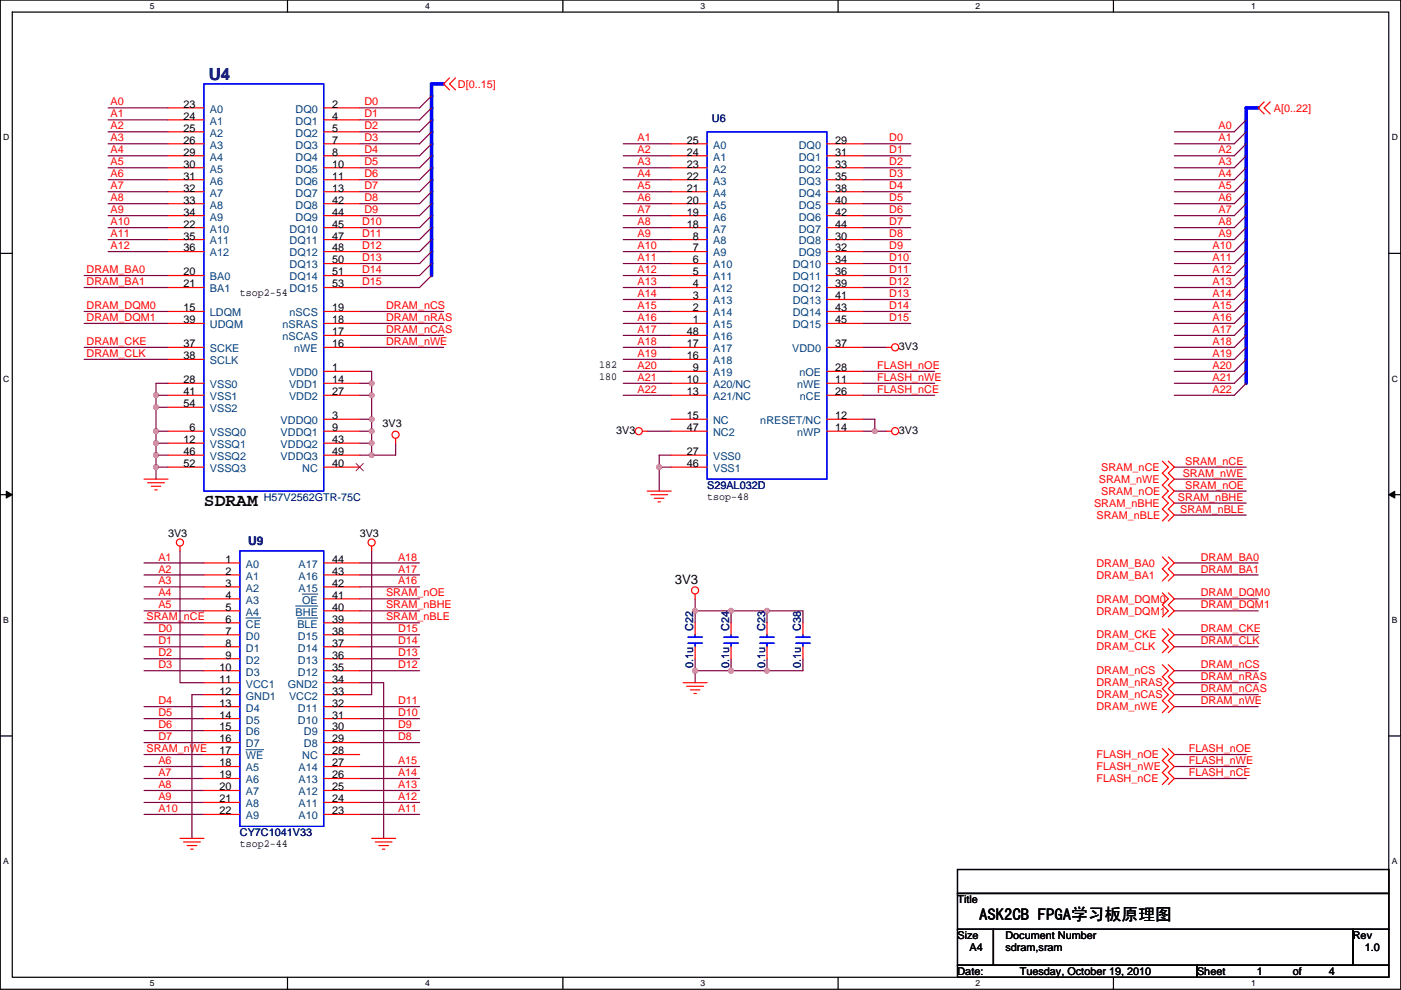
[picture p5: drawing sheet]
<svg xmlns="http://www.w3.org/2000/svg" width="297mm" height="210mm" viewBox="0 0 297 210" stroke-linecap="round" stroke-linejoin="round" font-family="sans-serif">
<path d="M.1 0h296.9v209.8h-296.9zM2.6 2.6h291.8v204.7h-291.8z" fill="none" stroke="#000" stroke-width=".25"/>
<g fill="#fff">
<path d="M31.8 .3h1v2h-1z"/>
<path d="M31.8 207.5h1v2.1h-1z"/>
</g>
<path d="M61 0v2.6M61 207.3v2.5" fill="none" stroke="#000" stroke-width=".25"/>
<g fill="#fff">
<path d="M90.1 .3h1v2h-1z"/>
<path d="M90.1 207.5h1v2.1h-1z"/>
</g>
<path d="M119.3 0v2.6M119.3 207.3v2.5" fill="none" stroke="#000" stroke-width=".25"/>
<g fill="#fff">
<path d="M148.5 .3h1v2h-1z"/>
<path d="M148.5 207.5h1v2.1h-1z"/>
</g>
<path d="M177.7 0v2.6M177.7 207.3v2.5" fill="none" stroke="#000" stroke-width=".25"/>
<g fill="#fff">
<path d="M206.9 .3h1v2h-1z"/>
<path d="M206.9 207.5h1v2.1h-1z"/>
</g>
<path d="M236.1 0v2.6M236.1 207.3v2.5" fill="none" stroke="#000" stroke-width=".25"/>
<g fill="#fff">
<path d="M265.2 .3h1v2h-1z"/>
<path d="M265.2 207.5h1v2.1h-1z"/>
<path d="M.7 28.2h1.3v2h-1.3z"/>
<path d="M295.1 28.2h1.3v2h-1.3z"/>
<path d="M.7 79.3h1.3v2.1h-1.3z"/>
<path d="M295.1 79.3h1.3v2.1h-1.3z"/>
</g>
<path d="M.1 53.7h2.5M294.4 53.7h2.6" fill="none" stroke="#000" stroke-width=".25"/>
<g fill="#fff">
<path d="M.7 130.5h1.2v2h-1.2z"/>
<path d="M295.1 130.5h1.2v2h-1.2z"/>
</g>
<path d="M.1 104.9h2.5M294.4 104.9h2.6" fill="none" stroke="#000" stroke-width=".25"/>
<path d="M1.3 104.2l1.3 .7-1.3 .7zM294.4 104.9l1.3-.7v1.4z" fill="#000" stroke="#000" stroke-width=".21"/>
<g fill="#fff">
<path d="M.7 181.7h1.2v2h-1.2z"/>
<path d="M295.1 181.7h1.2v2h-1.2z"/>
</g>
<path d="M.1 156.1h2.5M294.4 156.1h2.6M203 184.4h91.4v5.1h-91.4zM203 189.5h91.4v7.6h-91.4zM203 197.1h7.6v7.6h-7.6zM210.6 197.1h76.2v7.6h-76.2zM286.8 197.1h7.6v7.6h-7.6zM203 204.7h50.8v2.6h-50.8zM253.8 204.7h40.6v2.6h-40.6z" fill="none" stroke="#000" stroke-width=".25"/>
<path d="M94 17.8h-2.5v40.6M266.8 22.9h-2.6v58.4" fill="none" stroke="#00f" stroke-width=".76"/>
<g fill="none" stroke="#800040" stroke-width=".25">
<path d="M22.9 22.9h12.7M22.9 28h12.7M22.9 25.4h12.7M22.9 35.6h12.7M22.9 33h12.7M22.9 30.5h12.7M22.9 38.1h12.7M91.5 28l-2.5 2.5h-12.7M91.5 22.9l-2.5 2.5h-12.7M91.5 25.4l-2.5 2.6h-12.7M91.5 20.3l-2.5 2.6h-12.7M91.5 38.1l-2.5 2.6h-12.7"/>
<path d="M91.5 30.5l-2.5 2.5h-12.7M91.5 33l-2.5 2.6h-12.7M91.5 35.6l-2.5 2.5h-12.7M132.1 38.1h10.2M132.1 35.6h10.2M132.1 33h10.2M132.1 30.5h10.2M182.9 30.5h10.2M182.9 33h10.2M182.9 38.1h10.2M182.9 35.6h10.2M264.2 25.4l-2.5 2.6h-12.7"/>
<path d="M264.2 30.5l-2.5 2.5h-12.7M264.2 28l-2.5 2.5h-12.7M264.2 38.1l-2.5 2.6h-12.7M264.2 35.6l-2.5 2.5h-12.7M264.2 33l-2.5 2.6h-12.7M17.8 58.4h17.8M22.9 40.7h12.7M22.9 48.3h12.7M22.9 45.7h12.7M22.9 43.2h12.7M22.9 53.4h12.7M22.9 50.8h12.7"/>
<path d="M91.5 55.9l-2.5 2.5h-12.7M91.5 58.4l-2.5 2.6h-12.7M91.5 48.3l-2.5 2.5h-12.7M91.5 50.8l-2.5 2.6h-12.7M91.5 53.4l-2.5 2.5h-12.7M91.5 43.2l-2.5 2.5h-12.7M91.5 45.7l-2.5 2.6h-12.7M91.5 40.7l-2.5 2.5h-12.7M132.1 45.7h10.2M132.1 43.2h10.2M132.1 40.7h10.2M132.1 53.4h10.2"/>
<path d="M132.1 50.8h10.2M132.1 48.3h10.2M132.1 58.4h10.2M132.1 55.9h10.2M182.9 58.4h10.2M182.9 55.9h10.2M182.9 50.8h10.2M182.9 43.2h10.2M182.9 40.7h10.2M182.9 45.7h10.2M182.9 53.4h10.2M182.9 48.3h10.2"/>
<path d="M264.2 43.2l-2.5 2.5h-12.7M264.2 40.7l-2.5 2.5h-12.7M264.2 50.8l-2.5 2.6h-12.7M264.2 48.3l-2.5 2.5h-12.7M264.2 45.7l-2.5 2.6h-12.7M264.2 55.9l-2.5 2.5h-12.7M264.2 53.4l-2.5 2.5h-12.7M264.2 58.4l-2.5 2.6h-12.7M17.8 68.6h17.8M17.8 76.2h17.8M17.8 73.7h17.8M17.8 66.1h17.8"/>
<path d="M17.8 61h17.8M76.3 78.8h2.5v2.5M76.3 73.7h17.7M76.3 68.6h17.7M76.3 71.1h17.7M76.3 66.1h17.7M132.1 63.5h10.2M132.1 61h10.2M132.1 68.6h10.2M132.1 66.1h10.2M132.1 78.8h10.2M132.1 76.2h10.2"/>
<path d="M132.1 73.7h10.2M132.1 71.1h10.2M182.9 66.1h10.2M182.9 61h10.2M182.9 68.6h10.2M182.9 63.5h10.2M182.9 78.8h15.3M182.9 73.7h5.1M264.2 66.1l-2.5 2.5h-12.7M264.2 63.5l-2.5 2.6h-12.7M264.2 68.6l-2.5 2.5h-12.7M264.2 61l-2.5 2.5h-12.7"/>
<path d="M264.2 71.1l-2.5 2.6h-12.7M264.2 73.7l-2.5 2.5h-12.7M264.2 76.2l-2.5 2.6h-12.7M264.2 78.8l-2.5 2.5h-12.7M33.1 99.1v2.5M33.1 86.4v5.1M33.1 94h2.5M33.1 99.1h2.5M33.1 86.4h2.5M33.1 91.5h2.5M33.1 96.5h2.5M33.1 83.8h2.5"/>
<path d="M33.1 96.5v2.6M33.1 83.8v2.6M33.1 91.5v2.5M33.1 94v2.5M35.6 81.3h-2.5v2.5M76.3 91.5h2.5M76.3 94h2.5M76.3 81.3h2.5M76.3 83.8h2.5M76.3 88.9h2.5M76.3 96.5h2.5M78.8 91.5v2.5"/>
<path d="M78.8 94v2.5M78.8 81.3v2.5M78.8 88.9v2.6M78.8 83.8v5.1M83.9 94v2.5h-5.1M132.1 81.3h10.2M132.1 83.8h10.2M137.2 91.5h5.1M139.8 99.1h2.5M142.3 96.5h-2.5v7.7M182.9 81.3h15.3M182.9 83.8h15.3"/>
<path d="M182.9 88.9h2.6v2.6M182.9 91.5h2.6M185.5 91.5h2.5M249 99.1h15.2M264.2 81.3l-2.5 2.5h-12.7M30.5 119.4h12.7M38.2 116.9v27.9h5M76.3 119.4h12.7M78.8 116.9v30.4h-2.5M249 101.6h15.2M249 106.7h15.2M249 109.2h15.2"/>
<path d="M249 104.2h15.2M249 119.4h17.8M30.5 132.1h12.7M30.5 134.6h12.7M30.5 137.2h12.7M30.5 139.7h12.7M30.5 121.9h12.7M30.5 124.5h12.7M30.5 127h12.7M30.5 129.6h12.7M76.3 137.2h12.7M76.3 134.6h12.7"/>
<path d="M76.3 132.1h12.7M76.3 129.6h12.7M76.3 127h12.7M76.3 139.7h12.7M76.3 124.5h12.7M76.3 121.9h12.7M147.4 139.7v2.6M147.4 129.6v2.5M147.4 127v2.6h7.6M155 129.6v2.5M155 139.7v2.6M155 129.6h7.6"/>
<path d="M162.6 139.7v2.6M162.6 129.6v2.5M162.6 129.6h7.6v2.5M170.2 139.7v2.6h-7.6M249 129.6h17.8M249 137.2h17.8M249 134.6h17.8M249 127h17.8M249 121.9h17.8M30.5 142.3h12.7M30.5 149.9h12.7M30.5 152.4h12.7"/>
<path d="M30.5 155h12.7M30.5 157.5h12.7M43.2 147.3h-2.5v30.5M76.3 144.8h5v33M76.3 157.5h12.7M76.3 155h12.7M76.3 152.4h12.7M76.3 149.9h12.7M76.3 142.3h12.7M147.4 142.3v2.5M147.4 142.3h7.6M155 142.3h7.6"/>
<path d="M249 149.9h17.8M249 144.8h17.8M249 147.3h17.8M249 142.3h17.8M30.5 160h12.7M30.5 170.2h12.7M30.5 165.1h12.7M30.5 167.7h12.7M30.5 162.6h12.7M30.5 172.7h12.7M76.3 172.7h12.7M76.3 170.2h12.7"/>
<path d="M76.3 167.7h12.7M76.3 165.1h12.7M76.3 162.6h12.7M249 160h15.2M249 162.6h15.2M249 165.1h15.2"/>
</g>
<g fill="#f0f" stroke="#f0f" stroke-width=".25">
<circle cx="33.1" cy="99.1" r=".5"/>
<circle cx="33.1" cy="96.5" r=".5"/>
<circle cx="78.8" cy="91.4" r=".5"/>
<circle cx="78.8" cy="96.5" r=".5"/>
<circle cx="78.8" cy="94" r=".5"/>
<circle cx="33.1" cy="83.8" r=".5"/>
<circle cx="78.8" cy="83.8" r=".5"/>
<circle cx="78.8" cy="81.3" r=".5"/>
<circle cx="33.1" cy="91.4" r=".5"/>
<circle cx="78.8" cy="88.9" r=".5"/>
<circle cx="33.1" cy="94" r=".5"/>
<circle cx="33.1" cy="86.4" r=".5"/>
<circle cx="139.7" cy="99.1" r=".5"/>
<circle cx="185.5" cy="91.4" r=".5"/>
<circle cx="162.6" cy="129.5" r=".5"/>
<circle cx="147.4" cy="142.2" r=".5"/>
<circle cx="155" cy="129.5" r=".5"/>
<circle cx="155" cy="142.2" r=".5"/>
<circle cx="147.4" cy="129.5" r=".5"/>
<circle cx="162.6" cy="142.2" r=".5"/>
</g>
<g fill="none" stroke="#f00" stroke-width=".25">
<path d="M95.3 16.5l-1.3 1.3 1.3 1.3M96.6 16.5l-1.3 1.3 1.3 1.3M35.6 22.9h7.6M35.6 25.4h7.6M35.6 28h7.6M35.6 30.5h7.6M35.6 33h7.6M35.6 35.6h7.6M35.6 38.1h7.6M68.6 22.9h7.7M68.6 25.4h7.7M68.6 28h7.7"/>
<path d="M68.6 30.5h7.7M68.6 33h7.7M68.6 35.6h7.7M68.6 38.1h7.7M142.3 30.5h7.6M142.3 33h7.6M142.3 35.6h7.6M142.3 38.1h7.6M175.3 30.5h7.6M175.3 33h7.6M175.3 35.6h7.6M175.3 38.1h7.6"/>
<path d="M268 21.6l-1.2 1.3 1.2 1.3M269.3 21.6l-1.3 1.3 1.3 1.3M35.6 40.7h7.6M35.6 43.2h7.6M35.6 45.7h7.6M35.6 48.3h7.6M35.6 50.8h7.6M35.6 53.4h7.6M35.6 58.4h7.6M68.6 40.7h7.7M68.6 43.2h7.7M68.6 45.7h7.7"/>
<path d="M68.6 48.3h7.7M68.6 50.8h7.7M68.6 53.4h7.7M68.6 55.9h7.7M68.6 58.4h7.7M142.3 40.7h7.6M142.3 43.2h7.6M142.3 45.7h7.6M142.3 48.3h7.6M142.3 50.8h7.6M142.3 53.4h7.6M142.3 55.9h7.6"/>
<path d="M142.3 58.4h7.6M175.3 40.7h7.6M175.3 43.2h7.6M175.3 45.7h7.6M175.3 48.3h7.6M175.3 50.8h7.6M175.3 53.4h7.6M175.3 55.9h7.6M175.3 58.4h7.6M35.6 61h7.6M35.6 73.7h7.6M35.6 68.6h7.6"/>
<path d="M35.6 66.1h7.6M35.6 76.2h7.6M68.6 61h7.7M68.6 73.7h7.7M68.6 68.6h7.7M68.6 66.1h7.7M68.6 71.1h7.7M68.6 78.8h7.7M142.3 61h7.6M142.3 73.7h7.6M142.3 68.6h7.6M142.3 66.1h7.6"/>
<path d="M142.3 71.1h7.6M142.3 76.2h7.6M142.3 78.8h7.6M142.3 63.5h7.6M175.3 61h7.6M175.3 73.7h7.6M175.3 68.6h7.6M175.3 66.1h7.6M175.3 78.8h7.6M175.3 63.5h7.6M188 73.7h1M35.6 83.8h7.6"/>
<path d="M35.6 81.3h7.6M35.6 86.4h7.6M35.6 99.1h7.6M35.6 96.5h7.6M35.6 94h7.6M35.6 91.5h7.6M68.6 83.8h7.7M68.6 81.3h7.7M68.6 88.9h7.7M68.6 99.1h7.7M68.6 96.5h7.7M68.6 94h7.7"/>
<path d="M68.6 91.5h7.7M83.9 93v1M136.2 91.5h1M142.3 83.8h7.6M142.3 81.3h7.6M142.3 88.9h7.6M142.3 99.1h7.6M142.3 96.5h7.6M142.3 91.5h7.6M175.3 83.8h7.6M175.3 81.3h7.6M175.3 88.9h7.6"/>
<path d="M175.3 91.5h7.6M188 91.5h1M246.4 97.8l1.3 1.3-1.3 1.3 1.3 1.2-1.3 1.3 1.3 1.3-1.3 1.2 1.3 1.3-1.3 1.3 1.3 1.2-1.3 1.3M247.7 97.8l1.3 1.3-1.3 1.3 1.3 1.2-1.3 1.3 1.3 1.3-1.3 1.2 1.3 1.3-1.3 1.3 1.3 1.2-1.3 1.3M30.5 101.6h5.1M31.3 102.4h3.6M32.1 103.1h2M32.8 103.9h.5M38.2 115.8v1.1M43.2 119.4h7.7M68.6 119.4h7.7M78.8 115.8v1.1"/>
<path d="M137.2 104.2h5.1M138 104.9h3.5M138.7 105.7h2.1M139.5 106.4h.5M246.4 118.1l1.3 1.3-1.3 1.3 1.3 1.2-1.3 1.3M247.7 118.1l1.3 1.3-1.3 1.3 1.3 1.2-1.3 1.3M43.2 139.7h7.7M43.2 137.2h7.7M43.2 134.6h7.7M43.2 132.1h7.7M43.2 129.6h7.7M43.2 127h7.7"/>
<path d="M43.2 124.5h7.7M43.2 121.9h7.7M68.6 139.7h7.7M68.6 137.2h7.7M68.6 134.6h7.7M68.6 132.1h7.7M68.6 129.6h7.7M68.6 127h7.7M68.6 124.5h7.7M68.6 121.9h7.7M147.4 126v1M147.4 132.1v2.5"/>
<path d="M147.4 137.2v2.5M155 132.1v2.5M155 137.2v2.5M162.6 132.1v2.5M162.6 137.2v2.5M170.2 132.1v2.5M170.2 137.2v2.5M246.4 125.8l1.3 1.2-1.3 1.3 1.3 1.3-1.3 1.2M246.4 133.4l1.3 1.2-1.3 1.3 1.3 1.3-1.3 1.3M247.7 125.8l1.3 1.2-1.3 1.3 1.3 1.3-1.3 1.2M247.7 133.4l1.3 1.2-1.3 1.3 1.3 1.3-1.3 1.3M43.2 157.5h7.7"/>
<path d="M43.2 155h7.7M43.2 152.4h7.7M43.2 149.9h7.7M43.2 147.3h7.7M43.2 144.8h7.7M43.2 142.3h7.7M68.6 157.5h7.7M68.6 155h7.7M68.6 152.4h7.7M68.6 149.9h7.7M68.6 147.3h7.7M68.6 144.8h7.7"/>
<path d="M68.6 142.3h7.7M144.8 144.8h5.1M145.6 145.6h3.6M146.4 146.3h2M147.1 147.1h.5M246.4 141l1.3 1.3-1.3 1.2 1.3 1.3-1.3 1.3 1.3 1.2-1.3 1.3 1.3 1.3-1.3 1.3M246.4 158.8l1.3 1.2-1.3 1.3 1.3 1.3-1.3 1.3 1.3 1.2-1.3 1.3M247.7 141l1.3 1.3-1.3 1.2 1.3 1.3-1.3 1.3 1.3 1.2-1.3 1.3 1.3 1.3-1.3 1.3M247.7 158.8l1.3 1.2-1.3 1.3 1.3 1.3-1.3 1.3 1.3 1.2-1.3 1.3M38.2 177.8h5M38.9 178.6h3.6M39.7 179.3h2"/>
<path d="M43.2 172.7h7.7M43.2 170.2h7.7M43.2 167.7h7.7M43.2 165.1h7.7M43.2 162.6h7.7M43.2 160h7.7M68.6 172.7h7.7M68.6 170.2h7.7M68.6 167.7h7.7M68.6 165.1h7.7M68.6 162.6h7.7M68.6 160h7.7"/>
<path d="M78.8 177.8h5.1M79.6 178.6h3.5M80.3 179.3h2.1M40.4 180.1h.6M81.1 180.1h.5"/>
<circle cx="189.8" cy="73.7" r=".76"/>
<circle cx="83.9" cy="92.2" r=".76"/>
<circle cx="135.4" cy="91.4" r=".76"/>
<circle cx="189.8" cy="91.4" r=".76"/>
<circle cx="38.1" cy="115.1" r=".76"/>
<circle cx="78.8" cy="115.1" r=".76"/>
<circle cx="147.4" cy="125.2" r=".76"/>
</g>
<g fill="none" stroke="#00f" stroke-width=".25">
<path d="M43.2 17.8h25.4v86.4h-25.4zM149.9 28h25.4v73.6h-25.4zM50.9 116.9h17.7v58.4h-17.7zM145.9 136.4h3M145.9 135.1h3M147.4 134.6v.5M147.4 136.4v.8M153.5 136.4h3M153.5 135.1h3M155 134.6v.5M155 136.4v.8M161.1 136.4h3"/>
<path d="M161.1 135.1h3M162.6 134.6v.5M162.6 136.4v.8M168.7 136.4h3.1M168.7 135.1h3.1M170.2 134.6v.5M170.2 136.4v.8"/>
</g>
<path d="M75.5 98.3l1.5 1.6M77 98.3l-1.5 1.6" fill="none" stroke="#804000" stroke-width=".21"/>
<path d="M52.1 131.1h3.2M62.7 128.5h4.7M63.1 131.1h4.3M64.1 126h3.3M52.1 159h3.8" fill="none" stroke="#004080" stroke-width=".21"/>
<text font-size="3.8" x="43.2" y="107.3">SDRAM</text>
<text font-size="3.6" fill="#000080" x="44.3" y="17">U4</text>
<text font-size="3.6" x="207.6" y="195.1">ASK2CB FPGA学习板原理图</text>
<text font-size="2.8" x="143.1" y="123.9">3V3</text>
<text font-size="2.5" fill="#000080" x="52.6" y="115.7">U9</text>
<g font-size="2.3" fill="#f00">
<text x="23.4" y="22.4">A0</text>
<text x="77.3" y="22.4">D0</text>
<text x="97.1" y="18.6">D[0..15]</text>
<text x="270.1" y="23.7">A[0..22]</text>
<text x="23.4" y="27.5">A2</text>
<text x="23.4" y="24.9">A1</text>
<text x="23.4" y="30">A3</text>
<text x="77.3" y="30">D3</text>
<text x="77.3" y="24.9">D1</text>
<text x="77.3" y="27.5">D2</text>
<text x="135.2" y="30">A1</text>
<text x="188.5" y="30">D0</text>
<text x="258.4" y="27.5">A0</text>
<text x="258.4" y="30">A1</text>
<text x="23.4" y="35.1">A5</text>
<text x="23.4" y="32.5">A4</text>
<text x="77.3" y="32.5">D4</text>
<text x="77.3" y="35.1">D5</text>
<text x="135.2" y="35.1">A3</text>
<text x="135.2" y="32.5">A2</text>
<text x="188.5" y="32.5">D1</text>
<text x="188.5" y="35.1">D2</text>
<text x="258.4" y="32.5">A2</text>
<text x="258.4" y="35.1">A3</text>
<text x="23.4" y="40.2">A7</text>
<text x="23.4" y="37.6">A6</text>
<text x="77.3" y="40.2">D7</text>
<text x="77.3" y="37.6">D6</text>
<text x="135.2" y="37.6">A4</text>
<text x="135.2" y="40.2">A5</text>
<text x="188.5" y="37.6">D3</text>
<text x="188.5" y="40.2">D4</text>
<text x="258.4" y="40.2">A5</text>
<text x="258.4" y="37.6">A4</text>
<text x="23.4" y="47.8">A10</text>
<text x="23.4" y="45.2">A9</text>
<text x="23.4" y="42.7">A8</text>
<text x="76.8" y="47.8">D10</text>
<text x="77.3" y="45.2">D9</text>
<text x="77.3" y="42.7">D8</text>
<text x="135.2" y="45.2">A7</text>
<text x="135.2" y="42.7">A6</text>
<text x="135.2" y="47.8">A8</text>
<text x="188.5" y="42.7">D5</text>
<text x="188.5" y="47.8">D7</text>
<text x="188.5" y="45.2">D6</text>
<text x="258.4" y="45.2">A7</text>
<text x="258.4" y="42.7">A6</text>
<text x="258.4" y="47.8">A8</text>
<text x="23.4" y="52.9">A12</text>
<text x="23.4" y="50.3">A11</text>
<text x="76.8" y="50.3">D11</text>
<text x="76.8" y="52.9">D12</text>
<text x="135.2" y="52.9">A10</text>
<text x="135.2" y="50.3">A9</text>
<text x="188.5" y="52.9">D9</text>
<text x="188.5" y="50.3">D8</text>
<text x="257.1" y="52.9">A10</text>
<text x="258.4" y="50.3">A9</text>
<text x="18.3" y="57.9">DRAM_BA0</text>
<text x="76.8" y="57.9">D14</text>
<text x="76.8" y="55.4">D13</text>
<text x="135.2" y="57.9">A12</text>
<text x="135.2" y="55.4">A11</text>
<text x="188.5" y="57.9">D11</text>
<text x="188.5" y="55.4">D10</text>
<text x="257.1" y="57.9">A12</text>
<text x="257.1" y="55.4">A11</text>
<text x="18.3" y="65.6">DRAM_DQM0</text>
<text x="18.3" y="60.5">DRAM_BA1</text>
<text x="76.8" y="60.5">D15</text>
<text x="81.8" y="65.6">DRAM_nCS</text>
<text x="135.2" y="63">A14</text>
<text x="135.2" y="60.5">A13</text>
<text x="135.2" y="65.6">A15</text>
<text x="188.5" y="65.6">D14</text>
<text x="188.5" y="63">D13</text>
<text x="188.5" y="60.5">D12</text>
<text x="257.1" y="65.6">A15</text>
<text x="257.1" y="63">A14</text>
<text x="257.1" y="60.5">A13</text>
<text x="18.3" y="68.1">DRAM_DQM1</text>
<text x="81.8" y="68.1">DRAM_nRAS</text>
<text x="81.8" y="70.6">DRAM_nCAS</text>
<text x="135.2" y="68.1">A16</text>
<text x="135.2" y="70.6">A17</text>
<text x="188.5" y="68.1">D15</text>
<text x="257.1" y="68.1">A16</text>
<text x="257.1" y="70.6">A17</text>
<text x="18.3" y="75.7">DRAM_CLK</text>
<text x="18.3" y="73.2">DRAM_CKE</text>
<text x="81.8" y="73.2">DRAM_nWE</text>
<text x="135.2" y="75.7">A19</text>
<text x="135.2" y="73.2">A18</text>
<text x="257.1" y="73.2">A18</text>
<text x="257.1" y="75.7">A19</text>
<text x="135.2" y="78.3">A20</text>
<text x="135.2" y="80.8">A21</text>
<text x="135.2" y="83.3">A22</text>
<text x="186" y="78.3">FLASH_nOE</text>
<text x="186" y="80.8">FLASH_nWE</text>
<text x="186" y="83.3">FLASH_nCE</text>
<text x="257.1" y="78.3">A20</text>
<text x="257.1" y="80.8">A21</text>
<text x="257.1" y="83.3">A22</text>
<text x="233.5" y="99.9">SRAM_nCE</text>
<text x="250.8" y="101.1">SRAM_nWE</text>
<text x="251.3" y="98.6">SRAM_nCE</text>
<text x="232" y="107.5">SRAM_nBHE</text>
<text x="233" y="102.4">SRAM_nWE</text>
<text x="233.5" y="104.9">SRAM_nOE</text>
<text x="249.7" y="106.2">SRAM_nBHE</text>
<text x="251.3" y="103.7">SRAM_nOE</text>
<text x="232.5" y="110">SRAM_nBLE</text>
<text x="250.3" y="108.7">SRAM_nBLE</text>
<text x="33.6" y="118.9">A1</text>
<text x="84.4" y="118.9">A18</text>
<text x="254.6" y="118.9">DRAM_BA0</text>
<text x="33.6" y="121.4">A2</text>
<text x="33.6" y="124">A3</text>
<text x="84.4" y="124">A16</text>
<text x="84.4" y="121.4">A17</text>
<text x="232.5" y="120.2">DRAM_BA0</text>
<text x="232.5" y="122.7">DRAM_BA1</text>
<text x="254.6" y="121.4">DRAM_BA1</text>
<text x="31" y="131.6">SRAM_nCE</text>
<text x="33.6" y="126.5">A4</text>
<text x="33.6" y="129.1">A5</text>
<text x="81.8" y="131.6">SRAM_nBLE</text>
<text x="81.8" y="129.1">SRAM_nBHE</text>
<text x="81.8" y="126.5">SRAM_nOE</text>
<text x="232.5" y="127.8">DRAM_DQM0</text>
<text x="232.5" y="130.3">DRAM_DQM1</text>
<text x="254.6" y="129.1">DRAM_DQM1</text>
<text x="254.6" y="126.5">DRAM_DQM0</text>
<text x="33.6" y="134.1">D0</text>
<text x="33.6" y="136.7">D1</text>
<text x="84.4" y="136.7">D14</text>
<text x="84.4" y="134.1">D15</text>
<text x="232.5" y="135.4">DRAM_CKE</text>
<text x="232.5" y="138">DRAM_CLK</text>
<text x="254.6" y="136.7">DRAM_CLK</text>
<text x="254.6" y="134.1">DRAM_CKE</text>
<text x="33.6" y="139.2">D2</text>
<text x="33.6" y="141.8">D3</text>
<text x="84.4" y="141.8">D12</text>
<text x="84.4" y="139.2">D13</text>
<text x="232.5" y="143">DRAM_nCS</text>
<text x="254.6" y="141.8">DRAM_nCS</text>
<text x="33.6" y="149.4">D4</text>
<text x="84.4" y="149.4">D11</text>
<text x="232.5" y="145.6">DRAM_nRAS</text>
<text x="232.5" y="148.1">DRAM_nCAS</text>
<text x="254.6" y="149.4">DRAM_nWE</text>
<text x="254.6" y="144.3">DRAM_nRAS</text>
<text x="254.6" y="146.8">DRAM_nCAS</text>
<text x="33.6" y="151.9">D5</text>
<text x="33.6" y="154.5">D6</text>
<text x="84.4" y="154.5">D9</text>
<text x="84.4" y="151.9">D10</text>
<text x="232.5" y="150.7">DRAM_nWE</text>
<text x="31" y="159.5">SRAM_nWE</text>
<text x="33.6" y="157">D7</text>
<text x="84.4" y="157">D8</text>
<text x="232.5" y="160.8">FLASH_nOE</text>
<text x="252" y="159.5">FLASH_nOE</text>
<text x="33.6" y="164.6">A7</text>
<text x="33.6" y="167.2">A8</text>
<text x="33.6" y="162.1">A6</text>
<text x="84.4" y="167.2">A13</text>
<text x="84.4" y="164.6">A14</text>
<text x="84.4" y="162.1">A15</text>
<text x="232.5" y="163.4">FLASH_nWE</text>
<text x="232.5" y="165.9">FLASH_nCE</text>
<text x="252" y="162.1">FLASH_nWE</text>
<text x="252" y="164.6">FLASH_nCE</text>
<text x="33.6" y="169.7">A9</text>
<text x="33.6" y="172.2">A10</text>
<text x="84.4" y="172.2">A11</text>
<text x="84.4" y="169.7">A12</text>
</g>
<g font-size="2.3">
<text x="38.9" y="22.9">23</text>
<text x="70.4" y="22.9">2</text>
<text x="38.9" y="25.4">24</text>
<text x="38.9" y="27.9">25</text>
<text x="70.4" y="25.4">4</text>
<text x="70.4" y="27.9">5</text>
<text x="38.9" y="30.5">26</text>
<text x="38.9" y="33">29</text>
<text x="38.9" y="35.6">30</text>
<text x="70.4" y="30.5">7</text>
<text x="70.4" y="33">8</text>
<text x="70.4" y="35.6">10</text>
<text x="145.6" y="30.5">25</text>
<text x="145.6" y="33">24</text>
<text x="145.6" y="35.6">23</text>
<text x="177.1" y="30.5">29</text>
<text x="177.1" y="33">31</text>
<text x="177.1" y="35.6">33</text>
<text x="38.9" y="38.1">31</text>
<text x="38.9" y="40.6">32</text>
<text x="70.4" y="38.1">11</text>
<text x="70.4" y="40.6">13</text>
<text x="145.6" y="38.1">22</text>
<text x="145.6" y="40.6">21</text>
<text x="177.1" y="38.1">35</text>
<text x="177.1" y="40.6">38</text>
<text x="38.9" y="43.2">33</text>
<text x="38.9" y="45.7">34</text>
<text x="70.4" y="43.2">42</text>
<text x="70.4" y="45.7">44</text>
<text x="145.6" y="43.2">20</text>
<text x="145.6" y="45.7">19</text>
<text x="177.1" y="43.2">40</text>
<text x="177.1" y="45.7">42</text>
<text x="38.9" y="48.3">22</text>
<text x="38.9" y="50.8">35</text>
<text x="38.9" y="53.3">36</text>
<text x="70.4" y="48.3">45</text>
<text x="70.4" y="50.8">47</text>
<text x="70.4" y="53.3">48</text>
<text x="145.6" y="48.3">18</text>
<text x="146.9" y="50.8">8</text>
<text x="146.9" y="53.3">7</text>
<text x="177.1" y="48.3">44</text>
<text x="177.1" y="50.8">30</text>
<text x="177.1" y="53.3">32</text>
<text x="38.9" y="58.4">20</text>
<text x="70.4" y="55.9">50</text>
<text x="70.4" y="58.4">51</text>
<text x="146.9" y="55.9">6</text>
<text x="146.9" y="58.4">5</text>
<text x="177.1" y="55.9">34</text>
<text x="177.1" y="58.4">36</text>
<text x="38.9" y="61">21</text>
<text x="50.9" y="62.8">tsop2-54</text>
<text x="70.4" y="61">53</text>
<text x="146.9" y="61">4</text>
<text x="146.9" y="63.5">3</text>
<text x="177.1" y="61">39</text>
<text x="177.1" y="63.5">41</text>
<text x="38.9" y="66">15</text>
<text x="38.9" y="68.6">39</text>
<text x="70.4" y="66">19</text>
<text x="70.4" y="68.6">18</text>
<text x="70.4" y="71.1">17</text>
<text x="145.6" y="71.1">48</text>
<text x="146.9" y="66">2</text>
<text x="146.9" y="68.6">1</text>
<text x="177.1" y="66">43</text>
<text x="177.1" y="68.6">45</text>
<text x="38.9" y="73.7">37</text>
<text x="38.9" y="76.2">38</text>
<text x="70.4" y="73.7">16</text>
<text x="145.6" y="73.7">17</text>
<text x="145.6" y="76.2">16</text>
<text x="177.1" y="73.7">37</text>
<text x="190.6" y="74.2">3V3</text>
<text x="38.9" y="83.8">41</text>
<text x="38.9" y="81.3">28</text>
<text x="70.4" y="83.8">27</text>
<text x="70.4" y="81.3">14</text>
<text x="70.4" y="78.7">1</text>
<text x="127.1" y="78">182</text>
<text x="127.1" y="80.6">180</text>
<text x="145.6" y="81.3">10</text>
<text x="145.6" y="83.8">13</text>
<text x="146.9" y="78.7">9</text>
<text x="177.1" y="83.8">26</text>
<text x="177.1" y="81.3">11</text>
<text x="177.1" y="78.7">28</text>
<text x="38.9" y="86.4">54</text>
<text x="70.4" y="88.9">3</text>
<text x="145.6" y="88.9">15</text>
<text x="177.1" y="88.9">12</text>
<text x="38.9" y="94">12</text>
<text x="40.2" y="91.4">6</text>
<text x="70.4" y="94">43</text>
<text x="70.4" y="91.4">9</text>
<text x="81.1" y="90.5">3V3</text>
<text x="130.6" y="92">3V3</text>
<text x="145.6" y="91.4">47</text>
<text x="177.1" y="91.4">14</text>
<text x="190.6" y="92">3V3</text>
<text x="38.9" y="99.1">52</text>
<text x="38.9" y="96.5">46</text>
<text x="70.4" y="99.1">40</text>
<text x="70.4" y="96.5">49</text>
<text x="145.6" y="96.5">27</text>
<text x="145.6" y="99.1">46</text>
<text x="149.9" y="106">tsop-48</text>
<text x="35.6" y="113.8">3V3</text>
<text x="76.3" y="113.8">3V3</text>
<text x="47.8" y="119.4">1</text>
<text x="70.4" y="119.4">44</text>
<text x="47.8" y="124.5">3</text>
<text x="47.8" y="121.9">2</text>
<text x="70.4" y="121.9">43</text>
<text x="70.4" y="124.5">42</text>
<text x="47.8" y="129.5">5</text>
<text x="47.8" y="127">4</text>
<text x="70.4" y="127">41</text>
<text x="70.4" y="129.5">40</text>
<text x="47.8" y="132.1">6</text>
<text x="47.8" y="137.2">8</text>
<text x="47.8" y="134.6">7</text>
<text x="70.4" y="132.1">39</text>
<text x="70.4" y="134.6">38</text>
<text x="70.4" y="137.2">37</text>
<text x="46.5" y="142.2">10</text>
<text x="47.8" y="139.7">9</text>
<text x="70.4" y="139.7">36</text>
<text x="70.4" y="142.2">35</text>
<text x="46.5" y="149.9">13</text>
<text x="46.5" y="147.3">12</text>
<text x="46.5" y="144.8">11</text>
<text x="70.4" y="147.3">33</text>
<text x="70.4" y="144.8">34</text>
<text x="70.4" y="149.9">32</text>
<text x="46.5" y="154.9">15</text>
<text x="46.5" y="152.4">14</text>
<text x="70.4" y="154.9">30</text>
<text x="70.4" y="152.4">31</text>
<text x="46.5" y="157.5">16</text>
<text x="46.5" y="160">17</text>
<text x="70.4" y="160">28</text>
<text x="70.4" y="157.5">29</text>
<text x="46.5" y="167.6">20</text>
<text x="46.5" y="165.1">19</text>
<text x="46.5" y="162.6">18</text>
<text x="70.4" y="167.6">25</text>
<text x="70.4" y="162.6">27</text>
<text x="70.4" y="165.1">26</text>
<text x="46.5" y="172.7">22</text>
<text x="46.5" y="170.2">21</text>
<text x="70.4" y="172.7">23</text>
<text x="70.4" y="170.2">24</text>
<text x="50.9" y="179.6">tsop2-44</text>
<text x="203" y="191.6">Title</text>
<text x="203" y="199.2">Size</text>
<text x="205.5" y="201.7">A4</text>
<text x="213.2" y="199.2">Document Number</text>
<text x="213.2" y="201.7">sdram,sram</text>
<text x="286.8" y="199.2">Rev</text>
<text x="289.4" y="201.7">1.0</text>
<text x="203" y="206.8">Date:</text>
<text x="216.2" y="206.8">Tuesday, October 19, 2010</text>
<text x="253.8" y="206.8">Sheet</text>
<text x="266.5" y="206.8">1</text>
<text x="274.1" y="206.8">of</text>
<text x="281.7" y="206.8">4</text>
</g>
<g font-size="2.3" fill="#004080">
<text x="44.5" y="23.9">A0</text>
<text x="62.7" y="23.9">DQ0</text>
<text x="44.5" y="26.5">A1</text>
<text x="44.5" y="29">A2</text>
<text x="62.7" y="26.5">DQ1</text>
<text x="62.7" y="29">DQ2</text>
<text x="44.5" y="31.5">A3</text>
<text x="44.5" y="34.1">A4</text>
<text x="62.7" y="31.5">DQ3</text>
<text x="62.7" y="34.1">DQ4</text>
<text x="151.2" y="31.5">A0</text>
<text x="151.2" y="34.1">A1</text>
<text x="169.4" y="31.5">DQ0</text>
<text x="169.4" y="34.1">DQ1</text>
<text x="44.5" y="36.6">A5</text>
<text x="44.5" y="39.2">A6</text>
<text x="44.5" y="41.7">A7</text>
<text x="62.7" y="36.6">DQ5</text>
<text x="62.7" y="39.2">DQ6</text>
<text x="62.7" y="41.7">DQ7</text>
<text x="151.2" y="36.6">A2</text>
<text x="151.2" y="39.2">A3</text>
<text x="151.2" y="41.7">A4</text>
<text x="169.4" y="36.6">DQ2</text>
<text x="169.4" y="39.2">DQ3</text>
<text x="169.4" y="41.7">DQ4</text>
<text x="44.5" y="44.2">A8</text>
<text x="44.5" y="46.8">A9</text>
<text x="62.7" y="44.2">DQ8</text>
<text x="62.7" y="46.8">DQ9</text>
<text x="151.2" y="44.2">A5</text>
<text x="151.2" y="46.8">A6</text>
<text x="169.4" y="44.2">DQ5</text>
<text x="169.4" y="46.8">DQ6</text>
<text x="44.5" y="49.3">A10</text>
<text x="44.5" y="51.9">A11</text>
<text x="61.4" y="49.3">DQ10</text>
<text x="61.4" y="51.9">DQ11</text>
<text x="151.2" y="49.3">A7</text>
<text x="151.2" y="51.9">A8</text>
<text x="169.4" y="49.3">DQ7</text>
<text x="169.4" y="51.9">DQ8</text>
<text x="44.5" y="59.5">BA0</text>
<text x="44.5" y="54.4">A12</text>
<text x="61.4" y="54.4">DQ12</text>
<text x="61.4" y="56.9">DQ13</text>
<text x="61.4" y="59.5">DQ14</text>
<text x="151.2" y="54.4">A9</text>
<text x="151.2" y="56.9">A10</text>
<text x="151.2" y="59.5">A11</text>
<text x="168.1" y="56.9">DQ10</text>
<text x="168.1" y="59.5">DQ11</text>
<text x="169.4" y="54.4">DQ9</text>
<text x="44.5" y="62">BA1</text>
<text x="61.4" y="62">DQ15</text>
<text x="151.2" y="62">A12</text>
<text x="151.2" y="64.6">A13</text>
<text x="168.1" y="62">DQ12</text>
<text x="168.1" y="64.6">DQ13</text>
<text x="44.5" y="67.1">LDQM</text>
<text x="44.5" y="69.6">UDQM</text>
<text x="59.9" y="69.6">nSRAS</text>
<text x="61.4" y="67.1">nSCS</text>
<text x="151.2" y="67.1">A14</text>
<text x="151.2" y="69.6">A15</text>
<text x="168.1" y="67.1">DQ14</text>
<text x="168.1" y="69.6">DQ15</text>
<text x="44.5" y="74.7">SCKE</text>
<text x="44.5" y="77.3">SCLK</text>
<text x="59.9" y="72.2">nSCAS</text>
<text x="62.4" y="74.7">nWE</text>
<text x="151.2" y="72.2">A16</text>
<text x="151.2" y="74.7">A17</text>
<text x="151.2" y="77.3">A18</text>
<text x="168" y="74.7">VDD0</text>
<text x="44.5" y="82.3">VSS0</text>
<text x="61.3" y="82.3">VDD1</text>
<text x="61.3" y="79.8">VDD0</text>
<text x="151.2" y="79.8">A19</text>
<text x="151.2" y="82.3">A20/NC</text>
<text x="169" y="82.3">nWE</text>
<text x="169.5" y="79.8">nOE</text>
<text x="44.5" y="87.4">VSS2</text>
<text x="44.5" y="84.9">VSS1</text>
<text x="59.5" y="90">VDDQ0</text>
<text x="61.3" y="84.9">VDD2</text>
<text x="151.2" y="90">NC</text>
<text x="151.2" y="84.9">A21/NC</text>
<text x="161.2" y="90">nRESET/NC</text>
<text x="169.6" y="84.9">nCE</text>
<text x="44.5" y="95">VSSQ1</text>
<text x="44.5" y="92.5">VSSQ0</text>
<text x="59.5" y="95">VDDQ2</text>
<text x="59.5" y="92.5">VDDQ1</text>
<text x="151.2" y="92.5">NC2</text>
<text x="169" y="92.5">nWP</text>
<text x="44.5" y="100.1">VSSQ3</text>
<text x="44.5" y="97.6">VSSQ2</text>
<text x="59.5" y="97.6">VDDQ3</text>
<text x="64.1" y="100.1">NC</text>
<text x="151.2" y="97.6">VSS0</text>
<text x="151.2" y="100.1">VSS1</text>
<text x="52.1" y="125.5">A2</text>
<text x="52.1" y="123">A1</text>
<text x="52.1" y="120.4">A0</text>
<text x="63.3" y="120.4">A17</text>
<text x="63.3" y="123">A16</text>
<text x="63.3" y="125.5">A15</text>
<text x="52.1" y="130.6">A4</text>
<text x="52.1" y="128.1">A3</text>
<text x="62.7" y="130.6">BHE</text>
<text x="64.1" y="128.1">OE</text>
<text x="52.1" y="135.7">D0</text>
<text x="52.1" y="133.1">CE</text>
<text x="63.1" y="133.1">BLE</text>
<text x="63.2" y="135.7">D15</text>
<text x="52.1" y="143.3">D3</text>
<text x="52.1" y="140.8">D2</text>
<text x="52.1" y="138.2">D1</text>
<text x="63.2" y="140.8">D13</text>
<text x="63.2" y="143.3">D12</text>
<text x="63.2" y="138.2">D14</text>
<text x="52.1" y="148.4">GND1</text>
<text x="52.1" y="145.8">VCC1</text>
<text x="61" y="145.8">GND2</text>
<text x="61.3" y="148.4">VCC2</text>
<text x="52.1" y="156">D6</text>
<text x="52.1" y="153.5">D5</text>
<text x="52.1" y="150.9">D4</text>
<text x="63.2" y="150.9">D11</text>
<text x="63.2" y="153.5">D10</text>
<text x="64.4" y="156">D9</text>
<text x="52.1" y="161.1">WE</text>
<text x="52.1" y="158.5">D7</text>
<text x="64.1" y="161.1">NC</text>
<text x="64.4" y="158.5">D8</text>
<text x="52.1" y="166.2">A6</text>
<text x="52.1" y="163.6">A5</text>
<text x="63.3" y="163.6">A14</text>
<text x="63.3" y="166.2">A13</text>
<text x="52.1" y="173.8">A9</text>
<text x="52.1" y="171.2">A8</text>
<text x="52.1" y="168.7">A7</text>
<text x="63.3" y="173.8">A10</text>
<text x="63.3" y="168.7">A12</text>
<text x="63.3" y="171.2">A11</text>
</g>
<g font-size="2.3" fill="#000080">
<text x="150.9" y="26">U6</text>
<text x="55.9" y="106.2">H57V2562GTR-75C</text>
<text x="149.9" y="103.7">S29AL032D</text>
<text x="147" y="133.9" transform="rotate(-90 147 133.9)">C22</text>
<text x="154.6" y="133.9" transform="rotate(-90 154.6 133.9)">C24</text>
<text x="162.2" y="133.9" transform="rotate(-90 162.2 133.9)">C23</text>
<text x="169.8" y="133.9" transform="rotate(-90 169.8 133.9)">C38</text>
<text x="147" y="141.8" transform="rotate(-90 147 141.8)">0.1u</text>
<text x="154.6" y="141.8" transform="rotate(-90 154.6 141.8)">0.1u</text>
<text x="162.2" y="141.8" transform="rotate(-90 162.2 141.8)">0.1u</text>
<text x="169.8" y="141.8" transform="rotate(-90 169.8 141.8)">0.1u</text>
<text x="50.9" y="177.3">CY7C1041V33</text>
</g>
<g font-size="1.8">
<text x="31.8" y="1.9">5</text>
<text x="90.1" y="1.9">4</text>
<text x="148.5" y="1.9">3</text>
<text x="206.9" y="1.9">2</text>
<text x="265.2" y="1.9">1</text>
<text x=".7" y="29.8">D</text>
<text x="295.1" y="29.8">D</text>
<text x=".7" y="81">C</text>
<text x="295.1" y="81">C</text>
<text x=".7" y="132.1">B</text>
<text x="295.1" y="132.1">B</text>
<text x=".7" y="183.3">A</text>
<text x="295.1" y="183.3">A</text>
<text x="31.8" y="209.2">5</text>
<text x="90.1" y="209.2">4</text>
<text x="148.5" y="209.2">3</text>
<text x="206.9" y="209.2">2</text>
<text x="265.2" y="209.2">1</text>
</g>
</svg>
